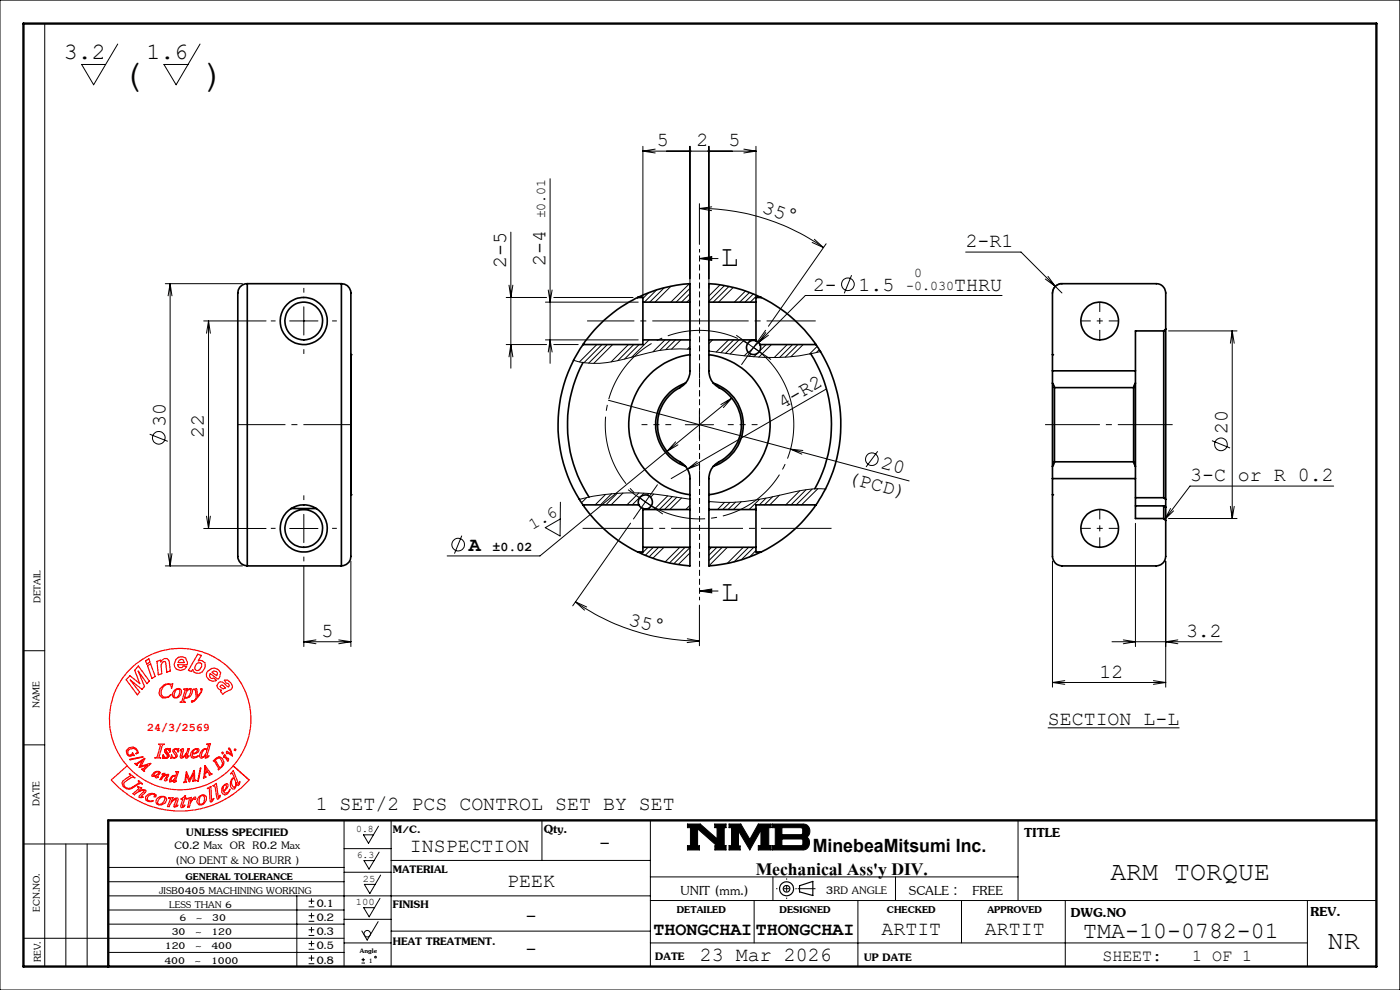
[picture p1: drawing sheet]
<svg xmlns="http://www.w3.org/2000/svg" width="297mm" height="210mm" viewBox="0 0 297 210" stroke-linecap="round" stroke-linejoin="round" font-family="sans-serif">
<g fill="none" stroke="#000" stroke-width=".21">
<path d="M0 0h297v210h-297zM9.5 5v200M25 9.3l-5.1 8.7-2.6-4.3h5.1M42.4 9.3l-5 8.7-2.6-4.3h5.1M116.7 37.9v39.2M136.4 32.1h24M136.4 31v32.1M136.4 32.1l2.6 .3M139 31.6l-2.6 .5M146.4 31v40.1M150.4 31v30.2M157.8 31.6l2.6 .5"/>
<path d="M160.4 31v32.1M160.4 32.1l-2.6 .3M108.4 49.2v28.9M148.4 54.8l2.6-.4v.8zM148.4 44.2a45.8 45.8 0 0 1 26.3 8.3M148.4 43.2v8.6M148.4 54.8h3.9M148.4 44.2l2.6 .5M151 43.9l-2.6 .3M172.3 51.4l2.4 1.1M172.8 50.8l1.9 1.7M175.3 51.7l-12.3 17.5"/>
<path d="M180.7 58.4l-1.6 3.8M204.9 53.5h11.7l8.7 8.7M222.3 58.6l1.6 2.1-2.1-1.5M35.1 60.2h16.3M36.1 60.2v59.8M36.1 60.2l.4 2.6M36.1 60.2l-.4 2.6M43.2 68.1h13.2M44.2 68.1v44M44.2 68.1l.4 2.6M44.2 68.1l-.4 2.6M61.5 68.1h6"/>
<path d="M64.5 65.1v6M107.4 73.1h8.6M107.4 63.1h8.6M108 75.7l.4-2.6 .4 2.6M108 60.5l.4 2.6 .4-2.6M115.7 64.1h19.7M115.7 72.1h19.7M116.3 61.5l.4 2.6 .4-2.6M116.3 74.7l.4-2.6 .4 2.6M117.5 73.1h5.2M117.5 63.1h16.8M126.6 73.1l-3.7 3.7"/>
<path d="M127.7 73.1l-3.8 3.8M128.8 73.1l-3.9 3.9M130 73.1l-4 4M133.3 73.1l-3.7 3.7M134.4 73.1l-3.3 3.4M135.6 73.1l-3.1 3.1M136.6 72.1l-.2 .2M137.6 62.1l-1.2 1.2M137.7 72.1l-3.7 3.7M139.3 61.5l-2.6 2.6M140.9 61.1l-3.1 3M141.1 72.1l-2.6 2.5"/>
<path d="M142.2 72.1l-2.3 2.3M142.3 60.7l-3.3 3.4M143.3 72.1l-2 2M144.4 72.1l-1.9 1.9M146.3 60.2l-4 3.9M146.4 74.1a32.4 32.4 0 0 0-12.7 1.7 21 21 0 0 1-11.1 .9l-.9-.3M146.4 73.5l-.5 .5M146.4 62.3l-1.8 1.8M146.4 63.4l-.7 .7M146.4 61.2l-3 2.9M150.4 74.5l2.9 .4a47.8 47.8 0 0 0 19.4 0l1.4-.3M151.2 72.1l-.8 .8"/>
<path d="M152.8 60.4l-2.4 2.4M153.7 60.6l-3.3 3.3M154.6 72.1l-2.7 2.6M154.7 60.7l-3.4 3.4M155.6 61l-3.2 3.1M155.6 72.1l-2.7 2.7M156.8 72.1l-2.9 2.9M157.4 72l4.9 3.4M157.9 72.1l-3 3M158.2 61.7l-2.4 2.4M158.7 74.7l-.8 .8M159 62l-2.1 2.1"/>
<path d="M159.3 75.1l-.4 .5M159.8 62.4l-1.8 1.7M160.2 72.2l.5 .3M160.6 75l-.7 .7M160.6 62.7l-1.4 1.4M161.4 73.1l-.1 .1M161.6 71.3l-3.4 4.9M162.5 70.5l-1.6 2.2 2.1-1.6M162.5 73.1l-1.4 1.4M163.7 73.1l-2.7 2.7M167 73.1l-2.7 2.7M168.1 73.1l-2.7 2.7"/>
<path d="M169.3 73.1l-2.7 2.7M170.4 73.1l-2.6 2.6M173.4 73.5l-1.7 1.6M173.8 74.1l-.6 .7M212.6 62.7h-41.7l-12.1 12.1M247.9 70.2h14.5M261.4 70.2v39.8M261.4 70.2l.4 2.6M261.4 70.2l-.4 2.6M31.7 92.1l3.9 1.5M129.1 84.9l38.6 10.4M141.5 95.7l-27 22.2h-19.6"/>
<path d="M143.3 93.7l-1.8 2M143.8 94.4l-2.3 1.3M145.4 90.1h6M145.8 99.5l-3.4 2M147.9 97.9l-2.1 1.6M148.3 98.6l-2.5 .9M148.4 87.1v6M155.3 84.4l-13.8 11.3M155.3 84.4l-2.4 1.4M155.3 84.4l-1.8 2.1M167.7 95.3l25.2 6.7M167.7 95.3l2.4 1"/>
<path d="M167.7 95.3l2.6 .3M175.3 82.5l-29.5 17M186.2 95.7l-2.5 3.4M257.1 93.5l3.8 1.5M35.7 117.4l.4 2.6M36.5 117.4l-.4 2.6M43.2 112.1h13.2M43.8 109.5l.4 2.6M44.6 109.5l-.4 2.6M61.5 112.1h6M64.5 109.1v6M74.4 119v18.2"/>
<path d="M98 113.6l-1.6 3.8M118.9 106.5l-.1 7.2-3.1-1.8 3.2-1.8M124.5 105.5l-1.1 1.1M128.5 104.9l-2.2 2.2M129.8 104.7l-2.4 2.4M131 104.6l-2.5 2.5M132.2 104.6l-2.6 2.5M133.8 111l-12.3 17.5M134.4 104.8l2.5 1.7M135.5 106.9l-.2 .2M135.5 104.6l-2.5 2.5M136.6 104.6l-2.5 2.5"/>
<path d="M136.9 106.5l-1.7 2.4M136.9 106.5l2.5 1.7M137.5 116.1l-1.4 1.4M137.7 104.7l-.4 .3M138.6 116.1l-1.7 1.7M138.6 104l-1.7 2.5M138.7 104.8l-.7 .7M139.7 116.1l-2 2M140.9 116.1l-2.4 2.3M141.6 105.2l-2.9 2.9M142.6 105.3l-2.7 2.8M143.6 105.5l-2.6 2.6"/>
<path d="M144.2 116.1l-3.1 3.1M144.6 105.6l-2.5 2.5M145.3 116.1l-3.3 3.3M146.4 105.9l-2.6-.4a46.4 46.4 0 0 0-20.6 .4h-.3M146.4 107.2l-.9 .9M146.4 116.2l-3.5 3.4M146.4 117.3l-2.5 2.5M150.5 106.4l-.1 .2M151 116.1l-.6 .6M152.1 116.1l-1.7 1.7M153.2 116.1l-2.8 2.8M153.7 106.6l-1.5 1.5"/>
<path d="M154.3 116.1l-3.9 3.9M154.9 106.6l-1.6 1.5M156 106.5l-1.6 1.6M157.2 106.4l-1.6 1.7M157.7 116.1l-3.4 3.4M158.8 116.1l-3.1 3.1M159.9 116.1l-2.6 2.6M160.4 107.8l-.3 .3M160.4 116.8l-1.4 1.4M161.1 105.9l-2.2 2.2M162.5 105.7l-1.4 1.4M163.9 105.4l-1.7 1.7"/>
<path d="M165.3 105l-2 2.1M169.7 104.1l-3 3M171 103.9l-3.2 3.2M172.3 103.7l-3.4 3.4M173.5 103.7l-3.5 3.4M175.1 103.7a18.9 18.9 0 0 0-6.5 .6 58.7 58.7 0 0 1-15.7 2.3l-2.5-.2M223.3 119v26.8M240.9 111v26.2M247.3 119v26.8M247.9 110h14.5M248.3 107.9l-1.2 2.3M249 108.4l-1.9 1.8"/>
<path d="M261 107.4l.4 2.6M261.8 107.4l-.4 2.6M282.9 103.1h-30.5l-5.3 7.1M5 138h4.5M35.1 120h16.3M64.5 120.1v17.1M64.5 136.1h9.9M64.5 136.1l2.5 .5M67 135.7l-2.5 .4M71.9 135.7l2.5 .4M74.4 136.1l-2.5 .5M122.1 127.7a46.1 46.1 0 0 0 26.3 8.3"/>
<path d="M122.1 127.7l2.4 1.1M122.1 127.7l1.9 1.7M145.8 135.5l2.6 .5M148.4 125.4l2.6-.5v.9zM148.4 128.4v8.6M148.4 125.4h3.9M148.4 136l-2.6 .3M235.9 136.1h23.3M238.3 135.7l2.6 .4-2.6 .5M249.9 135.7l-2.6 .4 2.6 .5M5 158h4.5M223.3 144.8h24"/>
<path d="M223.3 144.8l2.6 .4M225.9 144.4l-2.6 .4M244.7 144.4l2.6 .4M247.3 144.8l-2.6 .4M5 179h18M14 179v26M18.5 179v26M73 174v31M80.3 175.3l-2.1 3.6-1.1-1.8h2.1M83 174v31M115 174v8.5M138 174v31"/>
<path d="M145.8 174.8h2.8l3.5 3.1v-2.3h-.5v-.8h2.4v.8h-.4v3.8h.4v.9h-2.3v-.9h.4l-4.1-3.6v3.6h.4v.9h-2.6v-.9h.7v-3.8h-.7zM154.7 174.8h2.5l1.9 3.2 1.8-3.2h2.7v.8h-.5v3.8h.5v.9h-2.7v-.9h.5v-3.3l-2.3 4.2-2.4-4v3.1h.3v.9h-2.3v-.9h.5v-3.8h-.5zM163.9 174.8h6.6a1.5 1.5 0 0 1 1.3 1.2 1.5 1.5 0 0 1-.7 1.6 1.48 1.48 0 0 1 .6 1.6 1.48 1.48 0 0 1-1.4 1.1h-6.4v-.9h.6v-3.8h-.6zM165.9 175.6h4.1l.3 .3v.9l-.3 .3h-4.1zM165.9 178h4.2l.2 .3v.8l-.3 .3h-4.1zM216 174v17M5 199h68M22.9 184h50.1M23 190h115M23 196h50M23 193h50M23 187h50"/>
<path d="M63 190v15M65.5 192.4h1.2M65.5 191.2h1.2M65.5 195.4h1.2M65.5 194.2h1.2M65.5 198.4h1.2M65.5 197.2h1.2M66.1 190.6v1.2M66.1 193.6v1.2M66.1 196.6v1.2M66.1 199.6v1.2M73 195h10"/>
<path d="M73 185h10M73 180h10M80.2 195.5l-2.3 3.9-1.1-1.9M80.4 180.8l-2.1 3.6-1.1-1.8h2.1M80.6 190.6l-2.3 3.9-1.1-2h2.2M80.8 185.6l-2.3 3.9-1.2-1.9h2.3M83 197.5h55M83 182.5h55M138 186h78M138 191h154M160 191v9M164 186v5"/>
<path d="M182 191v14M190 186v5M204 191v9M226 191v14M277.4 191v14M23 202h50M65.5 201.4h1.2M65.5 200.2h1.2M65.5 204.4h1.2M65.5 203.2h1.2M66.1 202.6v1.2M73 200h10"/>
<path d="M76.7 204.3h.7M76.7 203.6h.7M77 203.2v.7M138 200h139.4"/>
<circle cx="179.9" cy="60.3" r="1.34"/>
<circle cx="33.7" cy="92.9" r="1.34"/>
<circle cx="185" cy="97.4" r="1.34"/>
<circle cx="259" cy="94.3" r="1.34"/>
<circle cx="97.2" cy="115.5" r="1.34"/>
<circle cx="77.9" cy="198.1" r=".68"/>
<circle cx="79.7" cy="203" r=".17"/>
</g>
<g fill="none" stroke="#000" stroke-width=".25">
<path d="M225.3 60.2h-.2a2 2 0 0 0-1.8 2M169.6 187.9l2.8-.9v3l-2.8-.8z"/>
<circle cx="166.9" cy="188.5" r=".7"/>
<circle cx="166.9" cy="188.5" r="1.48"/>
</g>
<path d="M164.6 188.5h4.4M166.9 186.3v4.4" fill="none" stroke="#000" stroke-width=".21" stroke-dasharray="15.2 1.3 1.3 1.3" stroke-dashoffset="15" stroke-linecap="butt"/>
<g fill="none" stroke="#000" stroke-width=".21" stroke-dasharray="15.2 1.3 1.3 1.3" stroke-linecap="butt">
<path d="M58.5 68.1h-1M64.5 62.1v-1M64.5 74.1v1M70.5 68.1h1M157.4 72l-1.2-.9M158.2 76.2l-.9 1.2M161.6 71.2l.9-1.2M162.3 75.4l1.3 .9M58.5 112.1h-1M64.5 106.1v-1M64.5 118.1v1M70.5 112.1h1"/>
<path d="M134.5 104.7l-1.3-.8M135.2 108.9l-.9 1.2M138.6 104l.9-1.2M139.4 108.2l1.2 .8M169.2 188.5h3.8"/>
</g>
<path d="M5 5h287v200h-287zM292 174h-269v31" fill="none" stroke="#000" stroke-width=".5"/>
<path d="M145.8 174.8v.8h.7v3.8h-.7v.9h2.6v-.9h-.4v-3.6l4.1 3.6h-.4v.9h2.3v-.9h-.4v-3.8h.4v-.8h-2.4v.8h.5v2.3l-3.5-3.1zM154.7 174.8v.8h.5v3.8h-.5v.9h2.3v-.9h-.3v-3.1l2.4 4 2.3-4.2v3.3h-.5v.9h2.7v-.9h-.5v-3.8h.5v-.8h-2.7l-1.8 3.2-1.9-3.2zM165.9 178h4.2l.2 .2v.9l-.3 .3h-4.1zM163.9 174.8v.8h.6v3.8h-.6v.9h6.8l.8-.6 .2-.8-.1-.9-.5-.4a1.49 1.49 0 0 0 .7-1.6 1.49 1.49 0 0 0-1.3-1.2zM165.9 175.6h4.1l.3 .3v.9l-.3 .3h-4.1z" fill-rule="evenodd" fill="#000"/>
<g fill="none" stroke="#000" stroke-width=".35">
<path d="M52.5 60.2a2.25 2.25 0 0 0-2.1 2.8v53.8a3.6 3.6 0 0 0 .8 2.8l1.3 .4M52.5 60.2v59.8M52.5 60.2h19.9M72.4 60.2v59.8M72.4 60.2a2.27 2.27 0 0 1 2 2.8v53.4a5.6 5.6 0 0 1-.4 2.9l-.5 .4-1.1 .3M74.4 75.2h.1M74.4 75.2v29.7M123.7 73.1a29.8 29.8 0 0 0 0 34M123.7 76.9a28.1 28.1 0 0 0 1.3 28.5M135.3 63.1a30.1 30.1 0 0 0-11.6 10M135.3 63.1a29.3 29.3 0 0 1 11.1-2.9v3.9M135.3 63.1h1.1v1"/>
<path d="M136.4 64.1v8M136.4 72.1v1h-12.7M136.4 72.1h10M136.4 64.1h10M146.4 75.2a15 15 0 0 0-13 14.9 15 15 0 0 0 13 14.8M146.4 72.1v6.6a4 4 0 0 1-1 2.6M146.4 64.1v8M150.4 75.2a15 15 0 0 1 13 14.9 15 15 0 0 1-13 14.8M150.4 72.1v6.6a4 4 0 0 0 .9 2.6M150.4 64.1v8M150.4 72.1h10M150.4 64.1h10"/>
<path d="M160.4 72.3l.5 .3 .3 .5M160.4 72.3a1.51 1.51 0 0 0-2 1.3 1.51 1.51 0 0 0 1.7 1.6 1.51 1.51 0 0 0 1.1-2.1M160.4 64.1v8M160.4 72.1v.2M161.2 73.1h11.9M161.5 63.1a30.4 30.4 0 0 1 11.6 10M161.5 63.1a29.3 29.3 0 0 0-11.1-2.9v3.9M161.5 63.1h-1.1v1M172 75a27.9 27.9 0 0 1 .9 28.7M173.1 73.1a30 30 0 0 1 0 34M223.3 75.2h.1M223.3 78.7v2.6"/>
<path d="M223.3 78.7h17.6M240.9 78.7v2.6M246.9 70.2v35.4M246.9 70.2h-6v8.5M247.3 69.8v-7.6a2.02 2.02 0 0 0-2-2h-20a2.01 2.01 0 0 0-2 2v16.5M247.3 69.8v36.1M247.3 69.8l-.4 .4M145.4 81.3l-.4 .4a9.7 9.7 0 0 0-5.4 6.9 9.2 9.2 0 0 0 5.2 9.7l.6 .6M145.4 81.3a9.3 9.3 0 0 0-6.3 8.8 9.3 9.3 0 0 0 6.3 8.8M145.4 98.9a4 4 0 0 1 1 2.6v6.6M151.3 81.3l.6 .5a9 9 0 0 1 5.4 8.2 9 9 0 0 1-5.1 8.2l-.9 .7M151.3 81.3a9.3 9.3 0 0 1 6.4 8.8 9.3 9.3 0 0 1-6.4 8.8"/>
<path d="M151.3 98.9a4 4 0 0 0-.9 2.6v6.6M223.3 81.3l.4 .9M223.3 98.9v2.6M223.3 81.3v17.6M223.7 98l-.4 .9M223.7 82.2v15.8M223.7 82.2h16.8M223.7 98h16.8M240.5 98l.4 .9M240.5 82.2v15.8M240.9 81.3l-.4 .9M240.9 98.9v2.6"/>
<path d="M240.9 81.3v17.6M61.7 107.9h5.4M74.4 104.9h.1M123.7 107.1a30 30 0 0 0 11.6 10M123.7 107.1h11.8M135.5 107.1l.2 .3 .7 .5M135.5 107.1a1.5 1.5 0 0 1 1.1-2.1 1.5 1.5 0 0 1 1.8 1.6 1.5 1.5 0 0 1-2 1.3M136.4 108.1v8M136.4 116.1v1h-1.1M136.4 108.1h10M136.4 116.1h10M136.4 107.9v.2"/>
<path d="M146.4 116.1v3.9a30.3 30.3 0 0 1-11.1-2.9M146.4 108.1v8M150.4 116.1v3.9a30.3 30.3 0 0 0 11.1-2.9M150.4 108.1v8M150.4 108.1h10M150.4 116.1h10M160.4 108.1v8M160.4 116.1v1h1.1M173.1 107.1a29.9 29.9 0 0 1-11.6 10M173.1 107.1h-12.7v1M223.3 101.5v16.5a2.08 2.08 0 0 0 2 2h20a2.08 2.08 0 0 0 2-2v-7.6M223.3 104.9h.1"/>
<path d="M223.3 101.5h17.6M240.9 101.5v8.5h6M240.9 105.6h6M240.9 107.3h6M246.9 107.3v2.7M246.9 105.6l.4 .3M246.9 110l.4 .4M246.9 107.3l.4 .3M247.3 107.6v2.8M247.3 105.9v1.7M52.5 120h19.9"/>
<circle cx="64.4" cy="68.1" r="5"/>
<circle cx="64.4" cy="68.1" r="4"/>
<circle cx="233.3" cy="68.1" r="4"/>
<circle cx="64.4" cy="112.1" r="5"/>
<circle cx="64.4" cy="112.1" r="4"/>
<circle cx="233.3" cy="112.1" r="4"/>
</g>
<path d="M222.3 154.4h27.9" fill="none" stroke="#000" stroke-width=".22"/>
<path d="M167.5 84.2a20 20 0 0 0-33.4-8.1 20 20 0 0 0 9 33.3 20 20 0 0 0 24.8-23.9l-.4-1.3" fill="none" stroke="#000" stroke-width=".21" stroke-dasharray="15.2 1.3 1.3 1.3" stroke-dashoffset="1.9" stroke-linecap="butt"/>
<g fill="none" stroke="#f00" stroke-width=".25">
<path d="M37.3 139.9l.6-.5 .7-.1 .8 .3 .4 .9-.1 .5h-2l.2 .5 .4 .2 .3-.1 .3-.3 .7 .1-.4 .5-.9 .3-.9-.3-.3-.4-.2-.6zM41.9 138.8l.8 .2-.6 1.2h.8l.6 .4v1l-.6 .9a1.22 1.22 0 0 1-2-.5l-.3 .4-.6-.2zM27.3 158.6l.9-.1a1.63 1.63 0 0 1 1.2 1.2l-.5 .2 .2-.4-.1-.4-.6-.4-.9 .2-.4 .4 .1 .8 .2 .1 .7-.2 .1-.3 .3 .6-.2-.1-.8 .3-.6-.6-.1-.6zM29.4 141.3l2.3 3.2-.5 .5-1.9-2.7 1.4 3.3-.6 .6-2.5-2 2 2.6-.5 .6-2.3-3.2 .8-.9 2.1 1.7-1.1-2.8zM30.9 140.2l.7-.4 .2 .6-.6 .5zM31.3 141.2l.7-.4 .9 2.7-.7 .4zM33.3 140.3l.7-.3v.4l.9-.7h.5a2.85 2.85 0 0 1 .7 2.6l-.7 .3-.2-1.6a.47 .47 0 0 0-.5-.7l-.5 .7 .1 1.9-.7 .2zM33.7 157.9h1.2l-.4 .2-.7 2.1v.4l.3 .1-1.2 .1 .5-.4 .5-1.9 .1-.5zM34 146.1a1.87 1.87 0 0 1 2.3-.9l.4-.1-.3 .9a.91 .91 0 0 0-.8-.9 .91 .91 0 0 0-1 .6 1.39 1.39 0 0 0 .1 2.1 1.44 1.44 0 0 0 1.6-.5l-.5 .5-.8 .3-.6-.1-.6-.7-.1-.3zM35.1 158.9l1.1-.1-.1 .7-.2-.4-.3-.2-.4 .3 .6 1.1a.84 .84 0 0 1-1.2 .5l-.1 .1 .1-.7 .1 .3 .5 .2 .3-.2v-.3l-.6-.8zM36.4 146h.1M36.8 158.9l1.1-.1-.1 .7-.2-.4-.3-.2-.3 .3 .6 1.1a.84 .84 0 0 1-1.2 .5l-.2 .1 .2-.7 .1 .3 .4 .2 .4-.2v-.3l-.6-.8z"/>
<path d="M36.9 146.5a.84 .84 0 0 1 .9-.5 .84 .84 0 0 1 .7 .7 1.34 1.34 0 0 1-1.2 1.4l-.5-.2a1.04 1.04 0 0 1 .1-1.4zM37.4 146.3l.4-.1 .3 .1a1.39 1.39 0 0 1-.8 1.7l-.3-.2a1.82 1.82 0 0 1 .4-1.5zM38 140.1l.5-.3 .4 .2 .2 .5h-1.3zM38.3 159.1l.5-.3 .1 .2-.3 1.6 .3-.1 .6-.8a1.25 1.25 0 0 1-1.2 1.1 1.61 1.61 0 0 1 .3-1.5l-.1-.3-.3 .3zM39 146.2l.7-.2-.1 .5 .3-.3 .7-.1a1.26 1.26 0 0 1-.1 1.4 1.26 1.26 0 0 1-1.3 .5l-.3 .8 .4 .2h-1.1l.4-.3 .7-2.3zM39.9 146.4l.3-.2 .2 .2a1.37 1.37 0 0 1-.8 1.6l-.4-.2zM39.9 158.8h.2l-.4 1.8 .4-.3-.6 .6-.1-.4zM40.8 159.2a.79 .79 0 0 1 .7-.5 .79 .79 0 0 1 .7 .4 1.39 1.39 0 0 1-1.4 .9l.1 .4 .4 .2 .8-.3a1.12 1.12 0 0 1-1.5 .4 1.14 1.14 0 0 1 .2-1.5zM41 146.2l.7-.2 .2 1.7 .2-.2a1.08 1.08 0 0 0 .6-1.1l-.2-.3h.4a4.6 4.6 0 0 1-2.1 2.9l-.2-.1v-.2l.2-.1 .2 .1 .6-.6-.1-1.7zM41.1 159.2l.3-.2h.5a.86 .86 0 0 1-1.1 .8zM41.7 140.9l.3-.3h.5l.3 .2v.5l-.4 .7-.3 .2h-.4l-.4-.3v-.4zM43.3 159.1l.3-.2 .2 .1a1.43 1.43 0 0 1-.9 1.6 .87 .87 0 0 1 .1-1.2z"/>
<path d="M43.9 157.9l.8-.2-.8 2.8 .4-.2-.7 .5v-.7l-.3 .4-.7 .3a1.34 1.34 0 0 1 1.2-2l.2 .2 .2-1zM44 142.4l.9-.6 .7-.1 .7 .4 .5 .6-.2 1-.4 .4-1.6-1.2-.2 .5 .3 .4 .7 .1 .5 .4-.7 .2-.9-.3-.5-.7v-.6zM44.9 142.6l.5-.3 .5 .1 .2 .4-.1 .5zM46.4 144.8a1.1 1.1 0 0 1 1.6 .6l.3 .3 .3-.3-.3-.5h-.3l-.4-.6h.7l.7 .6 .3 .6a1.29 1.29 0 0 1-1.1 1.1l-1 .7-.4-.7 .2-.2-.8-.4-.2-.6zM46.8 145.4l.3-.1 .8 .6-.6 .2-.5-.3-.1-.2zM47.1 159.6h.2v.2h-.2zM48.5 158.7h.2l.3 .5 .3 1.2-1.1-.7-.1 .2v-.6l1 .7zM49.7 159l.1-.2 .3 .2-.1 .2-.3-.1zM27 162.4a15 15 0 0 1 .8-20.7 15 15 0 0 1 20.8 0 15 15 0 0 1 .9 20.7M27 162.4l-3.4 3a19.5 19.5 0 0 0 29.2 0l-3.3-3M27 162.4a15 15 0 0 0 22.5 0M27.4 164.1l1.2 .9-.5-.2-1.3 .8a.81 .81 0 0 0-.5 .8 .81 .81 0 0 0 .7 .8 2.71 2.71 0 0 0 2.3-1l.2-.3-.1-.3 .8 .7a.47 .47 0 0 0-.8 0l-.9 .6a1.49 1.49 0 0 1-1.6 .4 1.49 1.49 0 0 1-1-1.2l.3-.6 1.5-.9z"/>
<path d="M27.5 161.1l2.7-.6 .1 .1-2.7 .6zM28.7 161.9l.3 .1 1.7-1.1-.8 1.6 2.1-.5-1.4 1.3v.3l-.5-.4 .2-.1 1-.8-1.7 .5 .6-1.4-1.1 .7v.3zM29.2 166.9l.9 .2-.8 .8a1.55 1.55 0 0 1 1.7-.2l-.2 .4-.9 .9 .5 .1-.8 .1-.1-.3 1.1-1.2a2.22 2.22 0 0 0-2.1 .9l-.3-.2 1.3-1.2zM31 168.9a1.42 1.42 0 0 1 2.2-.2l-.1 .3-.3 .1-.1-.2 .2-.2v-.2a1.14 1.14 0 0 0-1.6 1.1l.3 .3h.9l-.5 .2-.7-.1-.4-.3v-.6zM32.8 163.8l1-.2 .2 .3-.7 .9 .3 .1-.6 .1 .2-.5-1 .1 .1-.3zM33 163.9l.7-.1a.95 .95 0 0 1-1.1 .8zM33.4 169.3a1.06 1.06 0 0 1 1.1-.5 1.06 1.06 0 0 1 .8 .9 1.4 1.4 0 0 1-2.1 .8l-.1-.6zM33.9 169.4l.4-.4h.4l.3 .2a1.43 1.43 0 0 1-1.3 1.4l-.3-.2v-.3zM34.4 164.2l.6-.2-.3 .6 1-.4 .1 .3-.6 .9h.3a.32 .32 0 0 1-.3 .2 .32 .32 0 0 1-.3-.2l.6-1a1.38 1.38 0 0 0-1.2 1h-.4l.7-1.2zM35.2 165.4h.1M35.8 169.3l.9-.1-.4 1 .2-.3a1.08 1.08 0 0 1 1.2-.6l.1 .4-.5 1.3 .5-.2-.7 .4-.2-.1 .5-1.6a2.01 2.01 0 0 0-1.5 1.6h-.4l.7-1.6zM36.4 160.2h.1"/>
<path d="M36.7 164.7h.4a.85 .85 0 0 1-.8 1zM37.3 163.7h.6l-.8 2h.3l-.6 .2 .2-.4-1 .4-.1-.3 .4-.8 .4-.3h.6l.2-.6zM38.4 169.4l.9-.6-.1 .5h.4l-.1 .2h-.3l-.5 1.6 .6-.3-.7 .5a.33 .33 0 0 1-.3-.2 .33 .33 0 0 1 .1-.3l.4-1.3zM39.5 163.7l-.3 2-.2 .3 .6-.1-.2-.1 .1-1.4 .6 1.4 .9-1.7-.1 1.6 .7-.1-.3-.2-.1-2-.9 2-.7-1.7M39.8 169.4l.8-.3-.2 1.1a1.54 1.54 0 0 1 1.1-1.1v.4l-.2 .1-.2-.2-.2 .2-.5 .8-.2 .8h-.4l.3-1.8zM42.3 169a.86 .86 0 0 1 1.5 .1 1.39 1.39 0 0 1-1.6 1.6l-.4-.4v-.3zM42.5 163l.1-.1-.5 2.8h-.2zM42.5 169l.4-.2h.3a1.37 1.37 0 0 1-.4 1.8h-.4a1.57 1.57 0 0 1 .1-1.6zM43.5 162.4l1.2 1.7 .3 .1-.6 .3-.3-.7h-.1l-.5 .4v.5l.2 .1-.5 .3zM43.5 162.9l.5 .7-.5 .3zM44 167.2l.7-.4 .2 2.9 .1 .1 .4-.4-.5 .7h-.2l-.1-.2-.2-2.6zM44.4 164.2h.1"/>
<path d="M45.2 166.7l.7-.5 .5 2.9 .3-.4-.4 .8-.3-.1-.4-2.7zM45.2 161.4l1.3-.9 .6 .3 .4 .9a1.89 1.89 0 0 1-1.2 1.5l.1-.2-.9-1.6zM45.8 161.1l.7-.3 .4 .3 .3 .8-.4 .8h-.3l-.7-1.3zM47.4 166.6l.6-.4 .3 .1a1.48 1.48 0 0 1-.9 1.6l.4 .4 .4-.1 .6-.8a1.27 1.27 0 0 1-1.1 1.2l-.5-.3-.1-.2a1.56 1.56 0 0 1 .3-1.5zM47.6 160.5v.2l-.2-.3 .2-.4 .7 1.1 .2-.2-.1 .6-.8-1M47.6 160.5h.1M47.7 166.5l.2-.1a.97 .97 0 0 1-.5 1.4 1.22 1.22 0 0 1 .3-1.3zM49.3 165.2l.3-.1a1.55 1.55 0 0 1 .2 1.9h-.2a1.3 1.3 0 0 1-.3-1.8zM49.5 163.5l1.2 2.8 .2-.5v.3l-.4 .5-.4-.6v.6l-.3 .7a.59 .59 0 0 1-.9-.4l.1-1.2a.65 .65 0 0 1 .7-.7l-.3-.7a.24 .24 0 0 0-.2-.3 .24 .24 0 0 0-.2 .2z"/>
</g>
<path d="M148.4 52.8v74.5" fill="none" stroke="#000" stroke-width=".21" stroke-dasharray="1.3 .6" stroke-dashoffset=".5" stroke-linecap="butt"/>
<path d="M221.7 90.1h27.1" fill="none" stroke="#000" stroke-width=".21" stroke-dasharray="15.2 1.3 1.3 1.3" stroke-dashoffset="3.6" stroke-linecap="butt"/>
<path d="M74.5 90.1h-24" fill="none" stroke="#000" stroke-width=".21" stroke-dasharray="15.2 1.3 1.3 1.3" stroke-dashoffset="5.1" stroke-linecap="butt"/>
<path d="M124.5 68.1h23.9" fill="none" stroke="#000" stroke-width=".21" stroke-dasharray="15.2 1.3 1.3 1.3" stroke-dashoffset="5.2" stroke-linecap="butt"/>
<path d="M148.4 68.1h24.6" fill="none" stroke="#000" stroke-width=".21" stroke-dasharray="15.2 1.3 1.3 1.3" stroke-dashoffset="4.8" stroke-linecap="butt"/>
<path d="M176.4 112.1h-52.8" fill="none" stroke="#000" stroke-width=".21" stroke-dasharray="15.2 1.3 1.3 1.3" stroke-dashoffset=".3" stroke-linecap="butt"/>
<path d="M142.4 90.1h-6.3M148.4 84.1v-6.3M148.4 96.1v6.3M154.4 90.1h6.3" fill="none" stroke="#000" stroke-width=".21" stroke-dasharray="15.2 1.3 1.3 1.3" stroke-dashoffset="14" stroke-linecap="butt"/>
<path d="M229.3 68.1h8M233.3 64.1v8M229.3 112.1h8M233.3 108.1v8" fill="none" stroke="#000" stroke-width=".21" stroke-dasharray="15.2 1.3 1.3 1.3" stroke-dashoffset="13.1" stroke-linecap="butt"/>
<g fill="#000">
<path d="M146.2 31.8a.27 .27 0 0 0 .1 .5 .27 .27 0 0 0 .3-.2h-.2h.2l-.2-.3zM150.2 31.8l-.1 .3h.3h-.3a.27 .27 0 0 0 .3 .2 .27 .27 0 0 0 .2-.4 .27 .27 0 0 0-.4-.1zM146.2 31.8a.27 .27 0 0 0 .1 .5 .27 .27 0 0 0 .3-.2h-.2h.2l-.2-.3zM150.2 31.8l-.1 .3h.3h-.3a.27 .27 0 0 0 .3 .2 .27 .27 0 0 0 .2-.4 .27 .27 0 0 0-.4-.1z"/>
<path d="M148.4 54.8l2.6-.4v.8zM148.4 125.4l2.6-.5v.9z"/>
</g>
<g font-size="8.5">
<text x="25.5" y="18.5">(</text>
<text x="43" y="18.5">)</text>
</g>
<g font-size="6.3">
<text x="152.9" y="56.4">L</text>
<text x="153" y="127.5">L</text>
</g>
<g font-size="5.6">
<text x="160.3" y="185.7">Mechanical Ass'y DIV.</text>
<text x="235.6" y="186.6">ARM TORQUE</text>
<text x="281.7" y="201.2">NR</text>
</g>
<g font-size="4.9">
<text x="13.6" y="12.5">3.2</text>
<text x="31.1" y="12.5">1.6</text>
<text x="229.8" y="199">TMA-10-0782-01</text>
</g>
<g font-size="4.2">
<text x="139.4" y="31">5</text>
<text x="147.7" y="31">2</text>
<text x="154.5" y="31">5</text>
<text x="161.5" y="44.9" transform="rotate(21 161.5 44.9)">35°</text>
<text x="204.9" y="52.4">2-R1</text>
<text x="107.4" y="56.9" transform="rotate(-90 107.4 56.9)">2-5</text>
<text x="115.7" y="56.5" transform="rotate(-90 115.7 56.5)">2-4</text>
<text x="172.5" y="61.7">2-</text>
<text x="182.1" y="61.7">1.5</text>
<text x="202.4" y="61.7">THRU</text>
<text x="166" y="86.7" transform="rotate(-30 166 86.7)">4-R2</text>
<text x="35.1" y="90.6" transform="rotate(-90 35.1 90.6)">30</text>
<text x="43.2" y="92.9" transform="rotate(-90 43.2 92.9)">22</text>
<text x="260.4" y="92" transform="rotate(-90 260.4 92)">20</text>
<text x="186.7" y="99.3" transform="rotate(15 186.7 99.3)">20</text>
<text x="179.6" y="102.4" transform="rotate(15 179.6 102.4)">(PCD)</text>
<text x="252.5" y="102.1">3-C or R 0.2</text>
<text x="99.4" y="116.9">A</text>
<text x="68.2" y="135.1">5</text>
<text x="133.2" y="132.5" transform="rotate(15 133.2 132.5)">35°</text>
<text x="251.6" y="135.1">3.2</text>
<text x="233.2" y="143.8">12</text>
<text x="222.3" y="153.9">SECTION L-L</text>
<text x="67" y="171.7">1 SET/2 PCS CONTROL SET BY SET</text>
<text x="127.1" y="180">-</text>
<text x="217.3" y="177.6">TITLE</text>
<text x="86.9" y="180.8">INSPECTION</text>
<text x="107.6" y="188.2">PEEK</text>
<text x="144.4" y="189.8">UNIT (mm.)</text>
<text x="192.8" y="189.8">SCALE :</text>
<text x="206.3" y="189.8">FREE</text>
<text x="111.4" y="195.6">-</text>
<text x="227.2" y="194.4">DWG.NO</text>
<text x="278" y="194.3">REV.</text>
<text x="111.4" y="202.5">-</text>
<text x="148.5" y="203.9">23 Mar 2026</text>
<text x="187" y="198.4">ARTIT</text>
<text x="208.9" y="198.4">ARTIT</text>
</g>
<g font-size="3.9">
<text x="115.3" y="176.8">Qty.</text>
<text x="172.4" y="180.7">MinebeaMitsumi Inc.</text>
<text x="138.6" y="198.3">THONGCHAI</text>
<text x="160.3" y="198.3">THONGCHAI</text>
</g>
<g font-size="3.5">
<text x="113" y="112.5" transform="rotate(-30 113 112.5)">1.6</text>
<text x="39.5" y="177.3">UNLESS SPECIFIED</text>
<text x="83.3" y="176.7">M/C.</text>
<text x="37" y="180.2">C0.2 Max OR R0.2 Max</text>
<text x="37.2" y="183.3">(NO DENT &amp; NO BURR )</text>
<text x="83.3" y="185.2">MATERIAL</text>
<text x="175.2" y="189.7">3RD ANGLE</text>
<text x="67.1" y="192.3">0.1</text>
<text x="67.1" y="195.4">0.2</text>
<text x="83.3" y="192.6">FINISH</text>
<text x="67.1" y="198.4">0.3</text>
<text x="67.1" y="201.3">0.5</text>
<text x="83.3" y="200.5">HEAT TREATMENT.</text>
<text x="139" y="203.7">DATE</text>
<text x="183.3" y="203.9">UP DATE</text>
<text x="233.9" y="203.8">SHEET:</text>
<text x="252.9" y="203.8">1 OF 1</text>
<text x="67.1" y="204.4">0.8</text>
</g>
<g font-size="3.2">
<text x="8.6" y="127.9" transform="rotate(-90 8.6 127.9)">DETAIL</text>
<text x="8.4" y="150.2" transform="rotate(-90 8.4 150.2)">NAME</text>
<text x="8.4" y="171" transform="rotate(-90 8.4 171)">DATE</text>
<text x="33.8" y="189.5">JISB0405 MACHINING WORKING</text>
<text x="39.4" y="186.6">GENERAL TOLERANCE</text>
<text x="8.4" y="193.4" transform="rotate(-90 8.4 193.4)">ECN.NO.</text>
<text x="35.9" y="192.7">LESS THAN 6</text>
<text x="38.1" y="195.3">6 ~ 30</text>
<text x="143.6" y="193.7">DETAILED</text>
<text x="165.4" y="193.7">DESIGNED</text>
<text x="188.2" y="193.7">CHECKED</text>
<text x="209.5" y="193.7">APPROVED</text>
<text x="35" y="201.3">120 ~ 400</text>
<text x="36.4" y="198.3">30 ~ 120</text>
<text x="8.7" y="204.1" transform="rotate(-90 8.7 204.1)">REV.</text>
<text x="34.9" y="204.5">400 ~ 1000</text>
</g>
<g font-size="2.8">
<text x="115.6" y="46.3" transform="rotate(-90 115.6 46.3)">±0.01</text>
<text x="194" y="58.8">0</text>
<text x="192.3" y="61.6">-0.030</text>
<text x="104.5" y="116.8">±0.02</text>
</g>
<text font-size="2.5" fill="#f00" x="31.2" y="155">24/3/2569</text>
<g font-size="2.1">
<text x="75.6" y="176.6">0.8</text>
<text x="75.7" y="182">6.3</text>
<text x="77" y="187.1">25</text>
<text x="75.5" y="192">100</text>
<text x="76.4" y="202.2">Angle</text>
<text x="78.2" y="204.3">1</text>
</g>
</svg>
